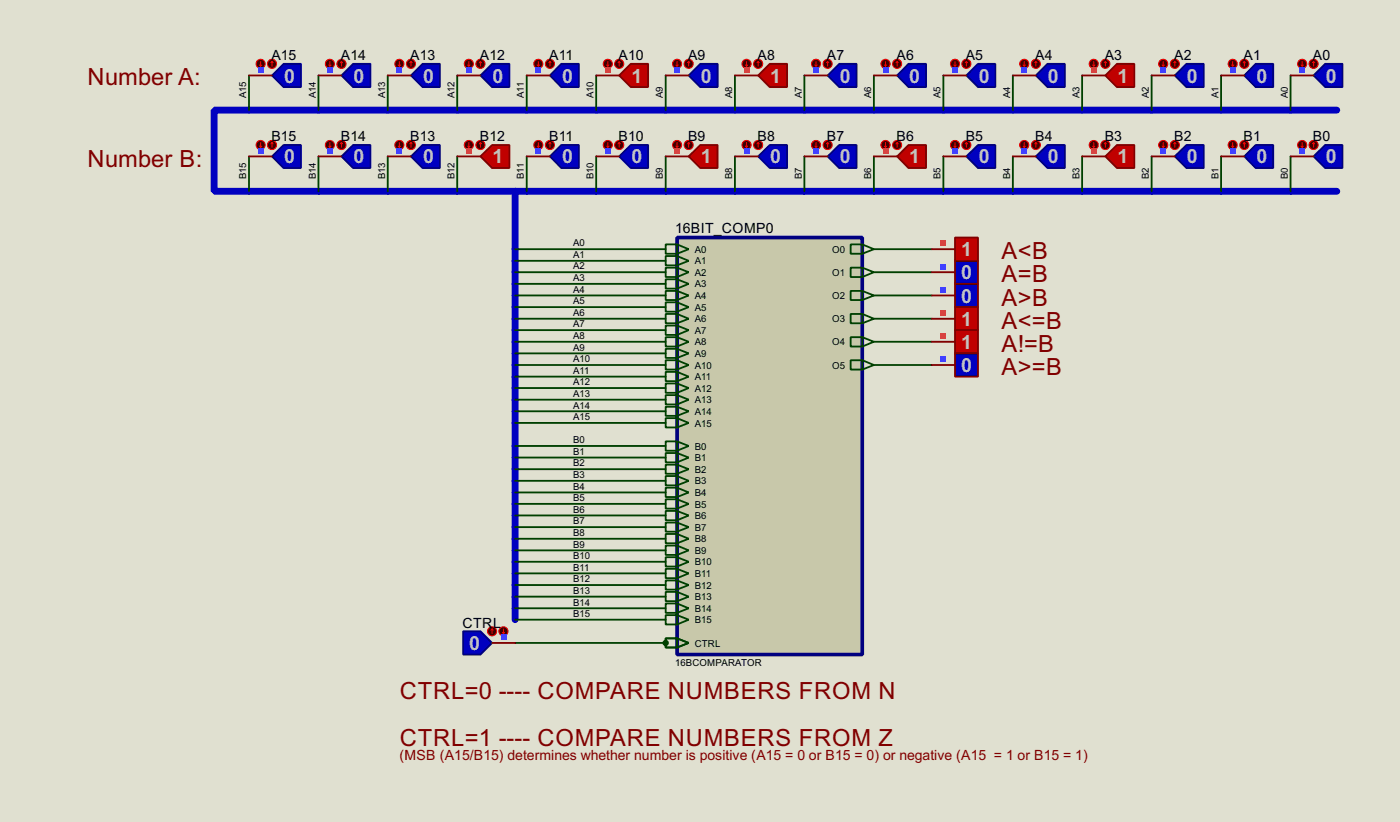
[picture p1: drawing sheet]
<svg xmlns="http://www.w3.org/2000/svg" width="307mm" height="180mm" viewBox="0 0 307 180" stroke-linecap="round" stroke-linejoin="round" font-family="sans-serif">
<path d="M0 0h307.3v180.3h-307.3z" fill="#e0e0d0"/>
<path d="M293.4 24.2h-246.4v17.8h246.4M113.1 42v93.9" fill="none" stroke="#0000c0" stroke-width="1.5"/>
<g fill="none" stroke="#004000" stroke-width=".4">
<path d="M54.7 16.6v7.6M69.9 16.6v7.6M85.1 16.6v7.6M100.4 16.6v7.6M115.6 16.6v7.6M130.9 16.6v7.6M146.1 16.6v7.6M161.3 16.6v7.6M176.6 16.6v7.6M191.8 16.6v7.6M207.1 16.6v7.6M222.3 16.6v7.6"/>
<path d="M237.5 16.6v7.6M252.8 16.6v7.6M268 16.6v7.6M283.3 16.6v7.6M54.7 34.3v7.7M69.9 34.3v7.7M85.1 34.3v7.7M100.4 34.3v7.7M115.6 34.3v7.7M130.9 34.3v7.7M146.1 34.3v7.7M161.3 34.3v7.7"/>
<path d="M176.6 34.3v7.7M191.8 34.3v7.7M207.1 34.3v7.7M222.3 34.3v7.7M237.5 34.3v7.7M252.8 34.3v7.7M268 34.3v7.7M283.3 34.3v7.7M113.1 54.7h33M113.1 57.2h33M113.1 59.7h33M191.8 54.7h12.7"/>
<path d="M191.8 59.7h12.7M113.1 62.3h33M113.1 64.8h33M113.1 67.4h33M113.1 69.9h33M113.1 72.4h33M113.1 75h33M113.1 77.5h33M191.8 64.8h12.7M191.8 69.9h12.7M191.8 75h12.7M113.1 80.1h33"/>
<path d="M113.1 82.6h33M113.1 85.1h33M113.1 87.7h33M113.1 90.2h33M113.1 92.8h33M113.1 97.8h33M113.1 100.4h33M113.1 102.9h33M113.1 105.5h33M113.1 108h33M113.1 110.5h33M113.1 113.1h33"/>
<path d="M113.1 115.6h33M113.1 118.2h33M113.1 120.7h33M113.1 123.2h33M113.1 125.8h33M113.1 128.3h33M113.1 130.9h33M113.1 133.4h33M113.1 135.9h33"/>
</g>
<circle cx="146.1" cy="141" r=".2" fill="#004000"/>
<path d="M191.8 80.1h12.7M113.1 141h33" fill="none" stroke="#004000" stroke-width=".4"/>
<path d="M148.6 52.1h40.7v91.5h-40.7z" fill="#c8c8aa" stroke="#000080" stroke-width=".8"/>
<g fill="none" stroke="#004000" stroke-width=".4">
<path d="M146.1 53.6h2.5l2.6 1.1-2.6 1h-2.5zM146.1 56.2h2.5l2.6 1-2.6 1h-2.5zM146.1 58.7h2.5l2.6 1-2.6 1.1h-2.5zM148.6 53.6v2.1M148.6 56.2v2M148.6 58.7v2.1M186.7 53.6h2.6l2.5 1.1-2.5 1h-2.6zM186.7 58.7h2.6l2.5 1-2.5 1.1h-2.6zM189.3 53.6v2.1M189.3 58.7v2.1M146.1 61.3h2.5l2.6 1-2.6 1h-2.5zM146.1 63.8h2.5l2.6 1-2.6 1h-2.5z"/>
<path d="M146.1 66.3h2.5l2.6 1.1-2.6 1h-2.5zM146.1 68.9h2.5l2.6 1-2.6 1h-2.5zM146.1 71.4h2.5l2.6 1-2.6 1.1h-2.5zM146.1 74h2.5l2.6 1-2.6 1h-2.5zM146.1 76.5h2.5l2.6 1-2.6 1h-2.5zM146.1 79h2.5l2.6 1.1-2.6 1h-2.5zM148.6 61.3v2M148.6 63.8v2M148.6 66.3v2.1M148.6 68.9v2M148.6 71.4v2.1M148.6 74v2"/>
<path d="M148.6 76.5v2M148.6 79v2.1M186.7 63.8h2.6l2.5 1-2.5 1h-2.6zM186.7 68.9h2.6l2.5 1-2.5 1h-2.6zM186.7 74h2.6l2.5 1-2.5 1h-2.6zM189.3 63.8v2M189.3 68.9v2M189.3 74v2M146.1 81.6h2.5l2.6 1-2.6 1h-2.5zM146.1 84.1h2.5l2.6 1-2.6 1.1h-2.5zM146.1 86.7h2.5l2.6 1-2.6 1h-2.5zM146.1 89.2h2.5l2.6 1-2.6 1h-2.5z"/>
<path d="M146.1 91.7h2.5l2.6 1.1-2.6 1h-2.5zM146.1 96.8h2.5l2.6 1-2.6 1.1h-2.5zM146.1 99.4h2.5l2.6 1-2.6 1h-2.5zM148.6 81.6v2M148.6 84.1v2.1M148.6 86.7v2M148.6 89.2v2M148.6 91.7v2.1M148.6 96.8v2.1M148.6 99.4v2M146.1 101.9h2.5l2.6 1-2.6 1h-2.5zM146.1 104.4h2.5l2.6 1.1-2.6 1h-2.5z"/>
<path d="M146.1 107h2.5l2.6 1-2.6 1h-2.5zM146.1 109.5h2.5l2.6 1-2.6 1.1h-2.5zM146.1 112.1h2.5l2.6 1-2.6 1h-2.5zM146.1 114.6h2.5l2.6 1-2.6 1h-2.5zM146.1 117.1h2.5l2.6 1.1-2.6 1h-2.5zM146.1 119.7h2.5l2.6 1-2.6 1h-2.5zM148.6 101.9v2M148.6 104.4v2.1M148.6 107v2M148.6 109.5v2.1M148.6 112.1v2M148.6 114.6v2"/>
<path d="M148.6 117.1v2.1M148.6 119.7v2M146.1 122.2h2.5l2.6 1-2.6 1.1h-2.5zM146.1 124.8h2.5l2.6 1-2.6 1h-2.5zM146.1 127.3h2.5l2.6 1-2.6 1h-2.5zM146.1 129.8h2.5l2.6 1.1-2.6 1h-2.5zM146.1 132.4h2.5l2.6 1-2.6 1h-2.5zM146.1 134.9h2.5l2.6 1-2.6 1.1h-2.5zM148.6 122.2v2.1M148.6 124.8v2M148.6 127.3v2M148.6 129.8v2.1"/>
<path d="M148.6 132.4v2M148.6 134.9v2.1M146.1 140h2.5l2.6 1-2.6 1h-2.5zM148.6 140v2"/>
</g>
<path d="M288.3 16.6l2.6-2.6h3.8v5.1h-3.8z" fill-rule="evenodd" fill="#0000c0" stroke="#000080" stroke-width=".4"/>
<path d="M283.3 16.6h5" fill="none" stroke="#800000" stroke-width=".4"/>
<circle cx="288.3" cy="14" r="1" fill="#400000" stroke="#f00" stroke-width=".22"/>
<path d="M288.3 13.5l.3 .3M288.3 13.5l-.2 .3M288.3 13.5v1" fill="none" stroke="#f00" stroke-width=".22"/>
<circle cx="285.8" cy="14" r="1" fill="#400000" stroke="#f00" stroke-width=".22"/>
<path d="M285.6 14.3l.2 .2M285.8 13.5v1M286.1 14.3l-.3 .2" fill="none" stroke="#f00" stroke-width=".22"/>
<path d="M285.2 14.7h1.2v1.2h-1.2z" fill="#4040ff"/>
<path d="M275.6 14h3.9v5.1h-3.9l-2.5-2.5z" fill-rule="evenodd" fill="#0000c0" stroke="#000080" stroke-width=".4"/>
<path d="M268 16.6h5.1" fill="none" stroke="#800000" stroke-width=".4"/>
<circle cx="273.1" cy="14" r="1" fill="#400000" stroke="#f00" stroke-width=".22"/>
<path d="M273.1 13.5l.3 .3M273.1 13.5l-.2 .3M273.1 13.5v1" fill="none" stroke="#f00" stroke-width=".22"/>
<circle cx="270.5" cy="14" r="1" fill="#400000" stroke="#f00" stroke-width=".22"/>
<path d="M270.3 14.3l.3 .2M270.6 13.5v1M270.8 14.3l-.2 .2" fill="none" stroke="#f00" stroke-width=".22"/>
<path d="M269.9 14.7h1.3v1.2h-1.3z" fill="#4040ff"/>
<path d="M257.9 16.6l2.5-2.6h3.8v5.1h-3.8z" fill-rule="evenodd" fill="#0000c0" stroke="#000080" stroke-width=".4"/>
<path d="M252.8 16.6h5.1" fill="none" stroke="#800000" stroke-width=".4"/>
<circle cx="257.8" cy="14" r="1" fill="#400000" stroke="#f00" stroke-width=".22"/>
<path d="M257.9 13.5l.2 .3M257.9 13.5l-.3 .3M257.9 13.5v1" fill="none" stroke="#f00" stroke-width=".22"/>
<circle cx="255.3" cy="14" r="1" fill="#400000" stroke="#f00" stroke-width=".22"/>
<path d="M255.1 14.3l.2 .2M255.3 13.5v1M255.6 14.3l-.3 .2" fill="none" stroke="#f00" stroke-width=".22"/>
<path d="M254.7 14.7h1.3v1.2h-1.3z" fill="#4040ff"/>
<path d="M242.6 16.6l2.6-2.6h3.8v5.1h-3.8z" fill-rule="evenodd" fill="#c00000" stroke="#800000" stroke-width=".4"/>
<path d="M237.5 16.6h5.1" fill="none" stroke="#800000" stroke-width=".4"/>
<circle cx="242.6" cy="14" r="1" fill="#400000" stroke="#f00" stroke-width=".22"/>
<path d="M242.6 13.5l.3 .3M242.6 13.5l-.2 .3M242.6 13.5v1" fill="none" stroke="#f00" stroke-width=".22"/>
<circle cx="240" cy="14" r="1" fill="#400000" stroke="#f00" stroke-width=".22"/>
<path d="M239.8 14.3l.3 .2M240.1 13.5v1M240.3 14.3l-.2 .2" fill="none" stroke="#f00" stroke-width=".22"/>
<path d="M239.4 14.7h1.3v1.2h-1.3z" fill="#ff4040"/>
<path d="M227.4 16.6l2.5-2.6h3.8v5.1h-3.8z" fill-rule="evenodd" fill="#0000c0" stroke="#000080" stroke-width=".4"/>
<path d="M222.3 16.6h5.1" fill="none" stroke="#800000" stroke-width=".4"/>
<circle cx="227.3" cy="14" r="1" fill="#400000" stroke="#f00" stroke-width=".22"/>
<path d="M227.4 13.5l.2 .3M227.4 13.5l-.3 .3M227.4 13.5v1" fill="none" stroke="#f00" stroke-width=".22"/>
<circle cx="224.8" cy="14" r="1" fill="#400000" stroke="#f00" stroke-width=".22"/>
<path d="M224.6 14.3l.2 .2M224.8 13.5v1M225.1 14.3l-.3 .2" fill="none" stroke="#f00" stroke-width=".22"/>
<path d="M224.2 14.7h1.3v1.2h-1.3z" fill="#4040ff"/>
<path d="M212.1 16.6l2.6-2.6h3.8v5.1h-3.8z" fill-rule="evenodd" fill="#0000c0" stroke="#000080" stroke-width=".4"/>
<path d="M207.1 16.6h5" fill="none" stroke="#800000" stroke-width=".4"/>
<circle cx="212.1" cy="14" r="1" fill="#400000" stroke="#f00" stroke-width=".22"/>
<path d="M212.1 13.5l.3 .3M212.1 13.5l-.2 .3M212.1 13.5v1" fill="none" stroke="#f00" stroke-width=".22"/>
<circle cx="209.6" cy="14" r="1" fill="#400000" stroke="#f00" stroke-width=".22"/>
<path d="M209.4 14.3l.2 .2M209.6 13.5v1M209.9 14.3l-.3 .2" fill="none" stroke="#f00" stroke-width=".22"/>
<path d="M209 14.7h1.2v1.2h-1.2z" fill="#4040ff"/>
<path d="M199.4 14h3.9v5.1h-3.9l-2.5-2.5z" fill-rule="evenodd" fill="#0000c0" stroke="#000080" stroke-width=".4"/>
<path d="M191.8 16.6h5.1" fill="none" stroke="#800000" stroke-width=".4"/>
<circle cx="196.9" cy="14" r="1" fill="#400000" stroke="#f00" stroke-width=".22"/>
<path d="M196.9 13.5l.3 .3M196.9 13.5l-.2 .3M196.9 13.5v1" fill="none" stroke="#f00" stroke-width=".22"/>
<circle cx="194.3" cy="14" r="1" fill="#400000" stroke="#f00" stroke-width=".22"/>
<path d="M194.1 14.3l.3 .2M194.4 13.5v1M194.6 14.3l-.2 .2" fill="none" stroke="#f00" stroke-width=".22"/>
<path d="M193.7 14.7h1.3v1.2h-1.3z" fill="#4040ff"/>
<path d="M181.7 16.6l2.5-2.6h3.8v5.1h-3.8z" fill-rule="evenodd" fill="#0000c0" stroke="#000080" stroke-width=".4"/>
<path d="M176.6 16.6h5.1" fill="none" stroke="#800000" stroke-width=".4"/>
<circle cx="181.6" cy="14" r="1" fill="#400000" stroke="#f00" stroke-width=".22"/>
<path d="M181.7 13.5l.2 .3M181.7 13.5l-.3 .3M181.7 13.5v1" fill="none" stroke="#f00" stroke-width=".22"/>
<circle cx="179.1" cy="14" r="1" fill="#400000" stroke="#f00" stroke-width=".22"/>
<path d="M178.9 14.3l.2 .2M179.1 13.5v1M179.4 14.3l-.3 .2" fill="none" stroke="#f00" stroke-width=".22"/>
<path d="M178.5 14.7h1.3v1.2h-1.3z" fill="#4040ff"/>
<path d="M166.4 16.6l2.6-2.6h3.8v5.1h-3.8z" fill-rule="evenodd" fill="#c00000" stroke="#800000" stroke-width=".4"/>
<path d="M161.3 16.6h5.1" fill="none" stroke="#800000" stroke-width=".4"/>
<circle cx="166.4" cy="14" r="1" fill="#400000" stroke="#f00" stroke-width=".22"/>
<path d="M166.4 13.5l.3 .3M166.4 13.5l-.2 .3M166.4 13.5v1" fill="none" stroke="#f00" stroke-width=".22"/>
<circle cx="163.8" cy="14" r="1" fill="#400000" stroke="#f00" stroke-width=".22"/>
<path d="M163.6 14.3l.3 .2M163.9 13.5v1M164.1 14.3l-.2 .2" fill="none" stroke="#f00" stroke-width=".22"/>
<path d="M163.2 14.7h1.3v1.2h-1.3z" fill="#ff4040"/>
<path d="M151.2 16.6l2.5-2.6h3.8v5.1h-3.8z" fill-rule="evenodd" fill="#0000c0" stroke="#000080" stroke-width=".4"/>
<path d="M146.1 16.6h5.1" fill="none" stroke="#800000" stroke-width=".4"/>
<circle cx="151.1" cy="14" r="1" fill="#400000" stroke="#f00" stroke-width=".22"/>
<path d="M151.2 13.5l.2 .3M151.2 13.5l-.3 .3M151.2 13.5v1" fill="none" stroke="#f00" stroke-width=".22"/>
<circle cx="148.6" cy="14" r="1" fill="#400000" stroke="#f00" stroke-width=".22"/>
<path d="M148.4 14.3l.2 .2M148.6 13.5v1M148.9 14.3l-.3 .2" fill="none" stroke="#f00" stroke-width=".22"/>
<path d="M148 14.7h1.3v1.2h-1.3z" fill="#4040ff"/>
<path d="M135.9 16.6l2.6-2.6h3.8v5.1h-3.8z" fill-rule="evenodd" fill="#c00000" stroke="#800000" stroke-width=".4"/>
<path d="M130.9 16.6h5" fill="none" stroke="#800000" stroke-width=".4"/>
<circle cx="135.9" cy="14" r="1" fill="#400000" stroke="#f00" stroke-width=".22"/>
<path d="M135.9 13.5l.3 .3M135.9 13.5l-.2 .3M135.9 13.5v1" fill="none" stroke="#f00" stroke-width=".22"/>
<circle cx="133.4" cy="14" r="1" fill="#400000" stroke="#f00" stroke-width=".22"/>
<path d="M133.2 14.3l.2 .2M133.4 13.5v1M133.7 14.3l-.3 .2" fill="none" stroke="#f00" stroke-width=".22"/>
<path d="M132.8 14.7h1.2v1.2h-1.2z" fill="#ff4040"/>
<path d="M123.2 14h3.9v5.1h-3.9l-2.5-2.5z" fill-rule="evenodd" fill="#0000c0" stroke="#000080" stroke-width=".4"/>
<path d="M115.6 16.6h5.1" fill="none" stroke="#800000" stroke-width=".4"/>
<circle cx="120.7" cy="14" r="1" fill="#400000" stroke="#f00" stroke-width=".22"/>
<path d="M120.7 13.5l.3 .3M120.7 13.5l-.2 .3M120.7 13.5v1" fill="none" stroke="#f00" stroke-width=".22"/>
<circle cx="118.1" cy="14" r="1" fill="#400000" stroke="#f00" stroke-width=".22"/>
<path d="M117.9 14.3l.3 .2M118.2 13.5v1M118.4 14.3l-.2 .2" fill="none" stroke="#f00" stroke-width=".22"/>
<path d="M117.5 14.7h1.3v1.2h-1.3z" fill="#4040ff"/>
<path d="M105.5 16.6l2.5-2.6h3.8v5.1h-3.8z" fill-rule="evenodd" fill="#0000c0" stroke="#000080" stroke-width=".4"/>
<path d="M100.4 16.6h5.1" fill="none" stroke="#800000" stroke-width=".4"/>
<circle cx="105.4" cy="14" r="1" fill="#400000" stroke="#f00" stroke-width=".22"/>
<path d="M105.5 13.5l.2 .3M105.5 13.5l-.3 .3M105.5 13.5v1" fill="none" stroke="#f00" stroke-width=".22"/>
<circle cx="102.9" cy="14" r="1" fill="#400000" stroke="#f00" stroke-width=".22"/>
<path d="M102.7 14.3l.2 .2M102.9 13.5v1M103.2 14.3l-.3 .2" fill="none" stroke="#f00" stroke-width=".22"/>
<path d="M102.3 14.7h1.3v1.2h-1.3z" fill="#4040ff"/>
<path d="M90.2 16.6l2.6-2.6h3.8v5.1h-3.8z" fill-rule="evenodd" fill="#0000c0" stroke="#000080" stroke-width=".4"/>
<path d="M85.1 16.6h5.1" fill="none" stroke="#800000" stroke-width=".4"/>
<circle cx="90.2" cy="14" r="1" fill="#400000" stroke="#f00" stroke-width=".22"/>
<path d="M90.2 13.5l.3 .3M90.2 13.5l-.2 .3M90.2 13.5v1" fill="none" stroke="#f00" stroke-width=".22"/>
<circle cx="87.6" cy="14" r="1" fill="#400000" stroke="#f00" stroke-width=".22"/>
<path d="M87.4 14.3l.3 .2M87.7 13.5v1M87.9 14.3l-.2 .2" fill="none" stroke="#f00" stroke-width=".22"/>
<path d="M87 14.7h1.3v1.2h-1.3z" fill="#4040ff"/>
<path d="M75 16.6l2.5-2.6h3.8v5.1h-3.8z" fill-rule="evenodd" fill="#0000c0" stroke="#000080" stroke-width=".4"/>
<path d="M69.9 16.6h5.1" fill="none" stroke="#800000" stroke-width=".4"/>
<circle cx="74.9" cy="14" r="1" fill="#400000" stroke="#f00" stroke-width=".22"/>
<path d="M75 13.5l.2 .3M75 13.5l-.3 .3M75 13.5v1" fill="none" stroke="#f00" stroke-width=".22"/>
<circle cx="72.4" cy="14" r="1" fill="#400000" stroke="#f00" stroke-width=".22"/>
<path d="M72.2 14.3l.2 .2M72.4 13.5v1M72.7 14.3l-.3 .2" fill="none" stroke="#f00" stroke-width=".22"/>
<path d="M71.8 14.7h1.3v1.2h-1.3z" fill="#4040ff"/>
<path d="M59.7 16.6l2.6-2.6h3.8v5.1h-3.8z" fill-rule="evenodd" fill="#0000c0" stroke="#000080" stroke-width=".4"/>
<path d="M54.7 16.6h5" fill="none" stroke="#800000" stroke-width=".4"/>
<circle cx="59.7" cy="14" r="1" fill="#400000" stroke="#f00" stroke-width=".22"/>
<path d="M59.7 13.5l.3 .3M59.7 13.5l-.2 .3M59.7 13.5v1" fill="none" stroke="#f00" stroke-width=".22"/>
<circle cx="57.2" cy="14" r="1" fill="#400000" stroke="#f00" stroke-width=".22"/>
<path d="M57 14.3l.2 .2M57.2 13.5v1M57.5 14.3l-.3 .2" fill="none" stroke="#f00" stroke-width=".22"/>
<path d="M56.6 14.7h1.2v1.2h-1.2z" fill="#4040ff"/>
<path d="M288.3 34.3l2.6-2.5h3.8v5.1h-3.8z" fill-rule="evenodd" fill="#0000c0" stroke="#000080" stroke-width=".4"/>
<path d="M283.3 34.3h5" fill="none" stroke="#800000" stroke-width=".4"/>
<circle cx="288.3" cy="31.8" r="1" fill="#400000" stroke="#f00" stroke-width=".22"/>
<path d="M288.3 31.3l.3 .3M288.3 31.3l-.2 .3M288.3 31.3v1" fill="none" stroke="#f00" stroke-width=".22"/>
<circle cx="285.8" cy="31.8" r="1" fill="#400000" stroke="#f00" stroke-width=".22"/>
<path d="M285.6 32.1l.2 .2M285.8 31.3v1M286.1 32.1l-.3 .2" fill="none" stroke="#f00" stroke-width=".22"/>
<path d="M285.2 32.4h1.2v1.3h-1.2z" fill="#4040ff"/>
<path d="M273.1 34.3l2.5-2.5h3.9v5.1h-3.9z" fill-rule="evenodd" fill="#0000c0" stroke="#000080" stroke-width=".4"/>
<path d="M268 34.3h5.1" fill="none" stroke="#800000" stroke-width=".4"/>
<circle cx="273.1" cy="31.8" r="1" fill="#400000" stroke="#f00" stroke-width=".22"/>
<path d="M273.1 31.3l.3 .3M273.1 31.3l-.2 .3M273.1 31.3v1" fill="none" stroke="#f00" stroke-width=".22"/>
<circle cx="270.5" cy="31.8" r="1" fill="#400000" stroke="#f00" stroke-width=".22"/>
<path d="M270.3 32.1l.3 .2M270.6 31.3v1M270.8 32.1l-.2 .2" fill="none" stroke="#f00" stroke-width=".22"/>
<path d="M269.9 32.4h1.3v1.3h-1.3z" fill="#4040ff"/>
<path d="M257.9 34.3l2.5-2.5h3.8v5.1h-3.8z" fill-rule="evenodd" fill="#0000c0" stroke="#000080" stroke-width=".4"/>
<path d="M252.8 34.3h5.1" fill="none" stroke="#800000" stroke-width=".4"/>
<circle cx="257.8" cy="31.8" r="1" fill="#400000" stroke="#f00" stroke-width=".22"/>
<path d="M257.9 31.3l.2 .3M257.9 31.3l-.3 .3M257.9 31.3v1" fill="none" stroke="#f00" stroke-width=".22"/>
<circle cx="255.3" cy="31.8" r="1" fill="#400000" stroke="#f00" stroke-width=".22"/>
<path d="M255.1 32.1l.2 .2M255.3 31.3v1M255.6 32.1l-.3 .2" fill="none" stroke="#f00" stroke-width=".22"/>
<path d="M254.7 32.4h1.3v1.3h-1.3z" fill="#4040ff"/>
<path d="M242.6 34.3l2.6-2.5h3.8v5.1h-3.8z" fill-rule="evenodd" fill="#c00000" stroke="#800000" stroke-width=".4"/>
<path d="M237.5 34.3h5.1" fill="none" stroke="#800000" stroke-width=".4"/>
<circle cx="242.6" cy="31.8" r="1" fill="#400000" stroke="#f00" stroke-width=".22"/>
<path d="M242.6 31.3l.3 .3M242.6 31.3l-.2 .3M242.6 31.3v1" fill="none" stroke="#f00" stroke-width=".22"/>
<circle cx="240" cy="31.8" r="1" fill="#400000" stroke="#f00" stroke-width=".22"/>
<path d="M239.8 32.1l.3 .2M240.1 31.3v1M240.3 32.1l-.2 .2" fill="none" stroke="#f00" stroke-width=".22"/>
<path d="M239.4 32.4h1.3v1.3h-1.3z" fill="#ff4040"/>
<path d="M227.4 34.3l2.5-2.5h3.8v5.1h-3.8z" fill-rule="evenodd" fill="#0000c0" stroke="#000080" stroke-width=".4"/>
<path d="M222.3 34.3h5.1" fill="none" stroke="#800000" stroke-width=".4"/>
<circle cx="227.3" cy="31.8" r="1" fill="#400000" stroke="#f00" stroke-width=".22"/>
<path d="M227.4 31.3l.2 .3M227.4 31.3l-.3 .3M227.4 31.3v1" fill="none" stroke="#f00" stroke-width=".22"/>
<circle cx="224.8" cy="31.8" r="1" fill="#400000" stroke="#f00" stroke-width=".22"/>
<path d="M224.6 32.1l.2 .2M224.8 31.3v1M225.1 32.1l-.3 .2" fill="none" stroke="#f00" stroke-width=".22"/>
<path d="M224.2 32.4h1.3v1.3h-1.3z" fill="#4040ff"/>
<path d="M212.1 34.3l2.6-2.5h3.8v5.1h-3.8z" fill-rule="evenodd" fill="#0000c0" stroke="#000080" stroke-width=".4"/>
<path d="M207.1 34.3h5" fill="none" stroke="#800000" stroke-width=".4"/>
<circle cx="212.1" cy="31.8" r="1" fill="#400000" stroke="#f00" stroke-width=".22"/>
<path d="M212.1 31.3l.3 .3M212.1 31.3l-.2 .3M212.1 31.3v1" fill="none" stroke="#f00" stroke-width=".22"/>
<circle cx="209.6" cy="31.8" r="1" fill="#400000" stroke="#f00" stroke-width=".22"/>
<path d="M209.4 32.1l.2 .2M209.6 31.3v1M209.9 32.1l-.3 .2" fill="none" stroke="#f00" stroke-width=".22"/>
<path d="M209 32.4h1.2v1.3h-1.2z" fill="#4040ff"/>
<path d="M196.9 34.3l2.5-2.5h3.9v5.1h-3.9z" fill-rule="evenodd" fill="#c00000" stroke="#800000" stroke-width=".4"/>
<path d="M191.8 34.3h5.1" fill="none" stroke="#800000" stroke-width=".4"/>
<circle cx="196.9" cy="31.8" r="1" fill="#400000" stroke="#f00" stroke-width=".22"/>
<path d="M196.9 31.3l.3 .3M196.9 31.3l-.2 .3M196.9 31.3v1" fill="none" stroke="#f00" stroke-width=".22"/>
<circle cx="194.3" cy="31.8" r="1" fill="#400000" stroke="#f00" stroke-width=".22"/>
<path d="M194.1 32.1l.3 .2M194.4 31.3v1M194.6 32.1l-.2 .2" fill="none" stroke="#f00" stroke-width=".22"/>
<path d="M193.7 32.4h1.3v1.3h-1.3z" fill="#ff4040"/>
<path d="M181.7 34.3l2.5-2.5h3.8v5.1h-3.8z" fill-rule="evenodd" fill="#0000c0" stroke="#000080" stroke-width=".4"/>
<path d="M176.6 34.3h5.1" fill="none" stroke="#800000" stroke-width=".4"/>
<circle cx="181.6" cy="31.8" r="1" fill="#400000" stroke="#f00" stroke-width=".22"/>
<path d="M181.7 31.3l.2 .3M181.7 31.3l-.3 .3M181.7 31.3v1" fill="none" stroke="#f00" stroke-width=".22"/>
<circle cx="179.1" cy="31.8" r="1" fill="#400000" stroke="#f00" stroke-width=".22"/>
<path d="M178.9 32.1l.2 .2M179.1 31.3v1M179.4 32.1l-.3 .2" fill="none" stroke="#f00" stroke-width=".22"/>
<path d="M178.5 32.4h1.3v1.3h-1.3z" fill="#4040ff"/>
<path d="M166.4 34.3l2.6-2.5h3.8v5.1h-3.8z" fill-rule="evenodd" fill="#0000c0" stroke="#000080" stroke-width=".4"/>
<path d="M161.3 34.3h5.1" fill="none" stroke="#800000" stroke-width=".4"/>
<circle cx="166.4" cy="31.8" r="1" fill="#400000" stroke="#f00" stroke-width=".22"/>
<path d="M166.4 31.3l.3 .3M166.4 31.3l-.2 .3M166.4 31.3v1" fill="none" stroke="#f00" stroke-width=".22"/>
<circle cx="163.8" cy="31.8" r="1" fill="#400000" stroke="#f00" stroke-width=".22"/>
<path d="M163.6 32.1l.3 .2M163.9 31.3v1M164.1 32.1l-.2 .2" fill="none" stroke="#f00" stroke-width=".22"/>
<path d="M163.2 32.4h1.3v1.3h-1.3z" fill="#4040ff"/>
<path d="M151.2 34.3l2.5-2.5h3.8v5.1h-3.8z" fill-rule="evenodd" fill="#c00000" stroke="#800000" stroke-width=".4"/>
<path d="M146.1 34.3h5.1" fill="none" stroke="#800000" stroke-width=".4"/>
<circle cx="151.1" cy="31.8" r="1" fill="#400000" stroke="#f00" stroke-width=".22"/>
<path d="M151.2 31.3l.2 .3M151.2 31.3l-.3 .3M151.2 31.3v1" fill="none" stroke="#f00" stroke-width=".22"/>
<circle cx="148.6" cy="31.8" r="1" fill="#400000" stroke="#f00" stroke-width=".22"/>
<path d="M148.4 32.1l.2 .2M148.6 31.3v1M148.9 32.1l-.3 .2" fill="none" stroke="#f00" stroke-width=".22"/>
<path d="M148 32.4h1.3v1.3h-1.3z" fill="#ff4040"/>
<path d="M135.9 34.3l2.6-2.5h3.8v5.1h-3.8z" fill-rule="evenodd" fill="#0000c0" stroke="#000080" stroke-width=".4"/>
<path d="M130.9 34.3h5" fill="none" stroke="#800000" stroke-width=".4"/>
<circle cx="135.9" cy="31.8" r="1" fill="#400000" stroke="#f00" stroke-width=".22"/>
<path d="M135.9 31.3l.3 .3M135.9 31.3l-.2 .3M135.9 31.3v1" fill="none" stroke="#f00" stroke-width=".22"/>
<circle cx="133.4" cy="31.8" r="1" fill="#400000" stroke="#f00" stroke-width=".22"/>
<path d="M133.2 32.1l.2 .2M133.4 31.3v1M133.7 32.1l-.3 .2" fill="none" stroke="#f00" stroke-width=".22"/>
<path d="M132.8 32.4h1.2v1.3h-1.2z" fill="#4040ff"/>
<path d="M120.7 34.3l2.5-2.5h3.9v5.1h-3.9z" fill-rule="evenodd" fill="#0000c0" stroke="#000080" stroke-width=".4"/>
<path d="M115.6 34.3h5.1" fill="none" stroke="#800000" stroke-width=".4"/>
<circle cx="120.7" cy="31.8" r="1" fill="#400000" stroke="#f00" stroke-width=".22"/>
<path d="M120.7 31.3l.3 .3M120.7 31.3l-.2 .3M120.7 31.3v1" fill="none" stroke="#f00" stroke-width=".22"/>
<circle cx="118.1" cy="31.8" r="1" fill="#400000" stroke="#f00" stroke-width=".22"/>
<path d="M117.9 32.1l.3 .2M118.2 31.3v1M118.4 32.1l-.2 .2" fill="none" stroke="#f00" stroke-width=".22"/>
<path d="M117.5 32.4h1.3v1.3h-1.3z" fill="#4040ff"/>
<path d="M105.5 34.3l2.5-2.5h3.8v5.1h-3.8z" fill-rule="evenodd" fill="#c00000" stroke="#800000" stroke-width=".4"/>
<path d="M100.4 34.3h5.1" fill="none" stroke="#800000" stroke-width=".4"/>
<circle cx="105.4" cy="31.8" r="1" fill="#400000" stroke="#f00" stroke-width=".22"/>
<path d="M105.5 31.3l.2 .3M105.5 31.3l-.3 .3M105.5 31.3v1" fill="none" stroke="#f00" stroke-width=".22"/>
<circle cx="102.9" cy="31.8" r="1" fill="#400000" stroke="#f00" stroke-width=".22"/>
<path d="M102.7 32.1l.2 .2M102.9 31.3v1M103.2 32.1l-.3 .2" fill="none" stroke="#f00" stroke-width=".22"/>
<path d="M102.3 32.4h1.3v1.3h-1.3z" fill="#ff4040"/>
<path d="M90.2 34.3l2.6-2.5h3.8v5.1h-3.8z" fill-rule="evenodd" fill="#0000c0" stroke="#000080" stroke-width=".4"/>
<path d="M85.1 34.3h5.1" fill="none" stroke="#800000" stroke-width=".4"/>
<circle cx="90.2" cy="31.8" r="1" fill="#400000" stroke="#f00" stroke-width=".22"/>
<path d="M90.2 31.3l.3 .3M90.2 31.3l-.2 .3M90.2 31.3v1" fill="none" stroke="#f00" stroke-width=".22"/>
<circle cx="87.6" cy="31.8" r="1" fill="#400000" stroke="#f00" stroke-width=".22"/>
<path d="M87.4 32.1l.3 .2M87.7 31.3v1M87.9 32.1l-.2 .2" fill="none" stroke="#f00" stroke-width=".22"/>
<path d="M87 32.4h1.3v1.3h-1.3z" fill="#4040ff"/>
<path d="M75 34.3l2.5-2.5h3.8v5.1h-3.8z" fill-rule="evenodd" fill="#0000c0" stroke="#000080" stroke-width=".4"/>
<path d="M69.9 34.3h5.1" fill="none" stroke="#800000" stroke-width=".4"/>
<circle cx="74.9" cy="31.8" r="1" fill="#400000" stroke="#f00" stroke-width=".22"/>
<path d="M75 31.3l.2 .3M75 31.3l-.3 .3M75 31.3v1" fill="none" stroke="#f00" stroke-width=".22"/>
<circle cx="72.4" cy="31.8" r="1" fill="#400000" stroke="#f00" stroke-width=".22"/>
<path d="M72.2 32.1l.2 .2M72.4 31.3v1M72.7 32.1l-.3 .2" fill="none" stroke="#f00" stroke-width=".22"/>
<path d="M71.8 32.4h1.3v1.3h-1.3z" fill="#4040ff"/>
<path d="M59.7 34.3l2.6-2.5h3.8v5.1h-3.8z" fill-rule="evenodd" fill="#0000c0" stroke="#000080" stroke-width=".4"/>
<path d="M54.7 34.3h5" fill="none" stroke="#800000" stroke-width=".4"/>
<circle cx="59.7" cy="31.8" r="1" fill="#400000" stroke="#f00" stroke-width=".22"/>
<path d="M59.7 31.3l.3 .3M59.7 31.3l-.2 .3M59.7 31.3v1" fill="none" stroke="#f00" stroke-width=".22"/>
<circle cx="57.2" cy="31.8" r="1" fill="#400000" stroke="#f00" stroke-width=".22"/>
<path d="M57 32.1l.2 .2M57.2 31.3v1M57.5 32.1l-.3 .2" fill="none" stroke="#f00" stroke-width=".22"/>
<path d="M56.6 32.4h1.2v1.3h-1.2z" fill="#4040ff"/>
<path d="M209.6 52.1h5.1v5.1h-5.1z" fill-rule="evenodd" fill="#c00000" stroke="#800000" stroke-width=".4"/>
<path d="M204.5 54.7h5.1" fill="none" stroke="#800000" stroke-width=".4"/>
<path d="M206.4 52.8h1.3v1.2h-1.3z" fill="#ff4040"/>
<path d="M209.6 57.2h5.1v5.1h-5.1z" fill-rule="evenodd" fill="#0000c0" stroke="#800000" stroke-width=".4"/>
<path d="M204.5 59.7h5.1" fill="none" stroke="#800000" stroke-width=".4"/>
<path d="M206.4 57.8h1.3v1.3h-1.3z" fill="#4040ff"/>
<path d="M209.6 62.3h5.1v5.1h-5.1z" fill-rule="evenodd" fill="#0000c0" stroke="#800000" stroke-width=".4"/>
<path d="M204.5 64.8h5.1" fill="none" stroke="#800000" stroke-width=".4"/>
<path d="M206.4 62.9h1.3v1.3h-1.3z" fill="#4040ff"/>
<path d="M209.6 67.4h5.1v5h-5.1z" fill-rule="evenodd" fill="#c00000" stroke="#800000" stroke-width=".4"/>
<path d="M204.5 69.9h5.1" fill="none" stroke="#800000" stroke-width=".4"/>
<path d="M206.4 68h1.3v1.3h-1.3z" fill="#ff4040"/>
<path d="M209.6 72.4h5.1v5.1h-5.1z" fill-rule="evenodd" fill="#c00000" stroke="#800000" stroke-width=".4"/>
<path d="M204.5 75h5.1" fill="none" stroke="#800000" stroke-width=".4"/>
<path d="M206.4 73.1h1.3v1.2h-1.3z" fill="#ff4040"/>
<path d="M101.7 138.5h3.8l2.5 2.5-2.5 2.6h-3.8z" fill-rule="evenodd" fill="#0000c0" stroke="#000080" stroke-width=".4"/>
<path d="M108 141h5.1" fill="none" stroke="#800000" stroke-width=".4"/>
<circle cx="108" cy="138.5" r="1" fill="#400000" stroke="#f00" stroke-width=".22"/>
<path d="M108 138l-.2 .2M108 138l.3 .2M108 138v1" fill="none" stroke="#f00" stroke-width=".22"/>
<circle cx="110.5" cy="138.5" r="1" fill="#400000" stroke="#f00" stroke-width=".22"/>
<path d="M110.3 138.7l.2 .3M110.5 138v1M110.8 138.7l-.3 .3" fill="none" stroke="#f00" stroke-width=".22"/>
<path d="M109.9 139.1h1.3v1.3h-1.3z" fill="#4040ff"/>
<circle cx="146.1" cy="141" r=".5" fill="#004000" stroke="#004000" stroke-width=".4"/>
<path d="M186.7 79h2.6l2.5 1.1-2.5 1h-2.6zM189.3 79v2.1" fill="none" stroke="#004000" stroke-width=".4"/>
<path d="M209.6 77.5h5.1v5.1h-5.1z" fill-rule="evenodd" fill="#0000c0" stroke="#800000" stroke-width=".4"/>
<path d="M204.5 80.1h5.1" fill="none" stroke="#800000" stroke-width=".4"/>
<path d="M206.4 78.2h1.3v1.2h-1.3z" fill="#4040ff"/>
<g font-size="5.8" fill="#800000">
<text x="19.2" y="18.7">Number A:</text>
<text x="19.2" y="36.6">Number B:</text>
<text x="219.8" y="56.8">A&lt;B</text>
<text x="219.8" y="62">A=B</text>
<text x="219.8" y="67">A&gt;B</text>
<text x="219.8" y="72.1">A&lt;=B</text>
<text x="219.8" y="77.2">A!=B</text>
<text x="219.8" y="82.2">A&gt;=B</text>
<text x="87.7" y="153.4">CTRL=0 ---- COMPARE NUMBERS FROM N</text>
<text x="87.7" y="163.6">CTRL=1 ---- COMPARE NUMBERS FROM Z</text>
</g>
<g font-size="4.8" fill="#c0c0c0">
<text x="62.4" y="18.1">0</text>
<text x="77.6" y="18.1">0</text>
<text x="92.9" y="18.1">0</text>
<text x="108.1" y="18.1">0</text>
<text x="123.4" y="18.1">0</text>
<text x="138.6" y="18.1">1</text>
<text x="153.8" y="18.1">0</text>
<text x="169.1" y="18.1">1</text>
<text x="184.3" y="18.1">0</text>
<text x="199.6" y="18.1">0</text>
<text x="214.8" y="18.1">0</text>
<text x="230" y="18.1">0</text>
<text x="245.3" y="18.1">1</text>
<text x="260.5" y="18.1">0</text>
<text x="275.8" y="18.1">0</text>
<text x="291" y="18.1">0</text>
<text x="62.4" y="35.9">0</text>
<text x="77.6" y="35.9">0</text>
<text x="92.9" y="35.9">0</text>
<text x="108.1" y="35.9">1</text>
<text x="123.4" y="35.9">0</text>
<text x="138.6" y="35.9">0</text>
<text x="153.8" y="35.9">1</text>
<text x="169.1" y="35.9">0</text>
<text x="184.3" y="35.9">0</text>
<text x="199.6" y="35.9">1</text>
<text x="214.8" y="35.9">0</text>
<text x="230" y="35.9">0</text>
<text x="245.3" y="35.9">1</text>
<text x="260.5" y="35.9">0</text>
<text x="275.8" y="35.9">0</text>
<text x="291" y="35.9">0</text>
<text x="211" y="56.2">1</text>
<text x="211" y="61.3">0</text>
<text x="211" y="66.3">0</text>
<text x="211" y="71.5">1</text>
<text x="211" y="76.5">1</text>
<text x="211" y="81.6">0</text>
<text x="103" y="142.6">0</text>
</g>
<g font-size="3.5">
<text x="59.6" y="13.2">A15</text>
<text x="74.8" y="13.2">A14</text>
<text x="90.1" y="13.2">A13</text>
<text x="105.3" y="13.2">A12</text>
<text x="120.6" y="13.2">A11</text>
<text x="135.8" y="13.2">A10</text>
<text x="151" y="13.2">A9</text>
<text x="166.3" y="13.2">A8</text>
<text x="181.5" y="13.2">A7</text>
<text x="196.8" y="13.2">A6</text>
<text x="212" y="13.2">A5</text>
<text x="227.2" y="13.2">A4</text>
<text x="242.5" y="13.2">A3</text>
<text x="257.7" y="13.2">A2</text>
<text x="273" y="13.2">A1</text>
<text x="288.2" y="13.2">A0</text>
<text x="59.6" y="31">B15</text>
<text x="74.8" y="31">B14</text>
<text x="90.1" y="31">B13</text>
<text x="105.3" y="31">B12</text>
<text x="120.6" y="31">B11</text>
<text x="135.8" y="31">B10</text>
<text x="151" y="31">B9</text>
<text x="166.3" y="31">B8</text>
<text x="181.5" y="31">B7</text>
<text x="196.8" y="31">B6</text>
<text x="212" y="31">B5</text>
<text x="227.2" y="31">B4</text>
<text x="242.5" y="31">B3</text>
<text x="257.7" y="31">B2</text>
<text x="273" y="31">B1</text>
<text x="288.2" y="31">B0</text>
<text x="148.2" y="51.1">16BIT_COMP0</text>
<text x="101.5" y="137.7">CTRL</text>
</g>
<text font-size="3.5" fill="#800000" x="87.7" y="166.8">(MSB (A15/B15) determines whether number is positive (A15 = 0 or B15 = 0) or negative (A15 = 1 or B15 = 1)</text>
<g font-size="2.4">
<text x="54.1" y="21.6" transform="rotate(-90 54.1 21.6)">A15</text>
<text x="69.3" y="21.6" transform="rotate(-90 69.3 21.6)">A14</text>
<text x="84.5" y="21.6" transform="rotate(-90 84.5 21.6)">A13</text>
<text x="99.8" y="21.6" transform="rotate(-90 99.8 21.6)">A12</text>
<text x="115" y="21.6" transform="rotate(-90 115 21.6)">A11</text>
<text x="130.2" y="21.6" transform="rotate(-90 130.2 21.6)">A10</text>
<text x="145.5" y="21.6" transform="rotate(-90 145.5 21.6)">A9</text>
<text x="160.7" y="21.6" transform="rotate(-90 160.7 21.6)">A8</text>
<text x="176" y="21.6" transform="rotate(-90 176 21.6)">A7</text>
<text x="191.2" y="21.6" transform="rotate(-90 191.2 21.6)">A6</text>
<text x="206.4" y="21.6" transform="rotate(-90 206.4 21.6)">A5</text>
<text x="221.7" y="21.6" transform="rotate(-90 221.7 21.6)">A4</text>
<text x="236.9" y="21.6" transform="rotate(-90 236.9 21.6)">A3</text>
<text x="252.2" y="21.6" transform="rotate(-90 252.2 21.6)">A2</text>
<text x="267.4" y="21.6" transform="rotate(-90 267.4 21.6)">A1</text>
<text x="282.7" y="21.6" transform="rotate(-90 282.7 21.6)">A0</text>
<text x="54.1" y="39.4" transform="rotate(-90 54.1 39.4)">B15</text>
<text x="69.3" y="39.4" transform="rotate(-90 69.3 39.4)">B14</text>
<text x="84.5" y="39.4" transform="rotate(-90 84.5 39.4)">B13</text>
<text x="99.8" y="39.4" transform="rotate(-90 99.8 39.4)">B12</text>
<text x="115" y="39.4" transform="rotate(-90 115 39.4)">B11</text>
<text x="130.2" y="39.4" transform="rotate(-90 130.2 39.4)">B10</text>
<text x="145.5" y="39.4" transform="rotate(-90 145.5 39.4)">B9</text>
<text x="160.7" y="39.4" transform="rotate(-90 160.7 39.4)">B8</text>
<text x="176" y="39.4" transform="rotate(-90 176 39.4)">B7</text>
<text x="191.2" y="39.4" transform="rotate(-90 191.2 39.4)">B6</text>
<text x="206.5" y="39.4" transform="rotate(-90 206.5 39.4)">B5</text>
<text x="221.7" y="39.4" transform="rotate(-90 221.7 39.4)">B4</text>
<text x="236.9" y="39.4" transform="rotate(-90 236.9 39.4)">B3</text>
<text x="252.2" y="39.4" transform="rotate(-90 252.2 39.4)">B2</text>
<text x="267.4" y="39.4" transform="rotate(-90 267.4 39.4)">B1</text>
<text x="282.7" y="39.4" transform="rotate(-90 282.7 39.4)">B0</text>
<text x="125.8" y="54">A0</text>
<text x="125.8" y="56.6">A1</text>
<text x="125.8" y="59.1">A2</text>
<text x="152.5" y="55.4">A0</text>
<text x="152.5" y="58">A1</text>
<text x="182.6" y="55.4">O0</text>
<text x="125.8" y="61.7">A3</text>
<text x="125.8" y="64.2">A4</text>
<text x="152.5" y="60.5">A2</text>
<text x="152.5" y="63.1">A3</text>
<text x="152.5" y="65.6">A4</text>
<text x="182.6" y="60.5">O1</text>
<text x="182.6" y="65.6">O2</text>
<text x="125.8" y="66.7">A5</text>
<text x="125.8" y="69.3">A6</text>
<text x="125.8" y="71.8">A7</text>
<text x="152.5" y="68.1">A5</text>
<text x="152.5" y="70.7">A6</text>
<text x="182.6" y="70.7">O3</text>
<text x="125.8" y="74.4">A8</text>
<text x="125.8" y="76.9">A9</text>
<text x="152.5" y="73.2">A7</text>
<text x="152.5" y="75.8">A8</text>
<text x="182.6" y="75.8">O4</text>
<text x="125.8" y="79.5">A10</text>
<text x="125.8" y="82">A11</text>
<text x="152.5" y="78.3">A9</text>
<text x="152.5" y="80.8">A10</text>
<text x="152.5" y="83.4">A11</text>
<text x="182.6" y="80.8">O5</text>
<text x="125.8" y="84.5">A12</text>
<text x="125.8" y="87.1">A13</text>
<text x="125.8" y="89.6">A14</text>
<text x="152.5" y="85.9">A12</text>
<text x="152.5" y="88.5">A13</text>
<text x="125.8" y="92.2">A15</text>
<text x="152.5" y="91">A14</text>
<text x="152.5" y="93.6">A15</text>
<text x="125.8" y="97.2">B0</text>
<text x="125.8" y="99.8">B1</text>
<text x="152.5" y="98.6">B0</text>
<text x="152.5" y="101.2">B1</text>
<text x="125.8" y="102.3">B2</text>
<text x="125.8" y="104.9">B3</text>
<text x="125.8" y="107.4">B4</text>
<text x="152.5" y="103.7">B2</text>
<text x="152.5" y="106.3">B3</text>
<text x="125.8" y="109.9">B5</text>
<text x="125.8" y="112.5">B6</text>
<text x="152.5" y="108.8">B4</text>
<text x="152.5" y="111.3">B5</text>
<text x="152.5" y="113.9">B6</text>
<text x="125.8" y="115">B7</text>
<text x="125.8" y="117.6">B8</text>
<text x="152.5" y="116.4">B7</text>
<text x="152.5" y="119">B8</text>
<text x="125.8" y="120.1">B9</text>
<text x="125.8" y="122.6">B10</text>
<text x="125.8" y="125.2">B11</text>
<text x="152.5" y="121.5">B9</text>
<text x="152.5" y="124">B10</text>
<text x="125.8" y="127.7">B12</text>
<text x="125.8" y="130.3">B13</text>
<text x="152.5" y="126.6">B11</text>
<text x="152.5" y="129.1">B12</text>
<text x="152.5" y="131.7">B13</text>
<text x="125.8" y="132.8">B14</text>
<text x="125.8" y="135.3">B15</text>
<text x="152.5" y="134.2">B14</text>
<text x="152.5" y="136.7">B15</text>
<text x="152.5" y="141.8">CTRL</text>
<text x="148.2" y="146">16BCOMPARATOR</text>
</g>
</svg>
